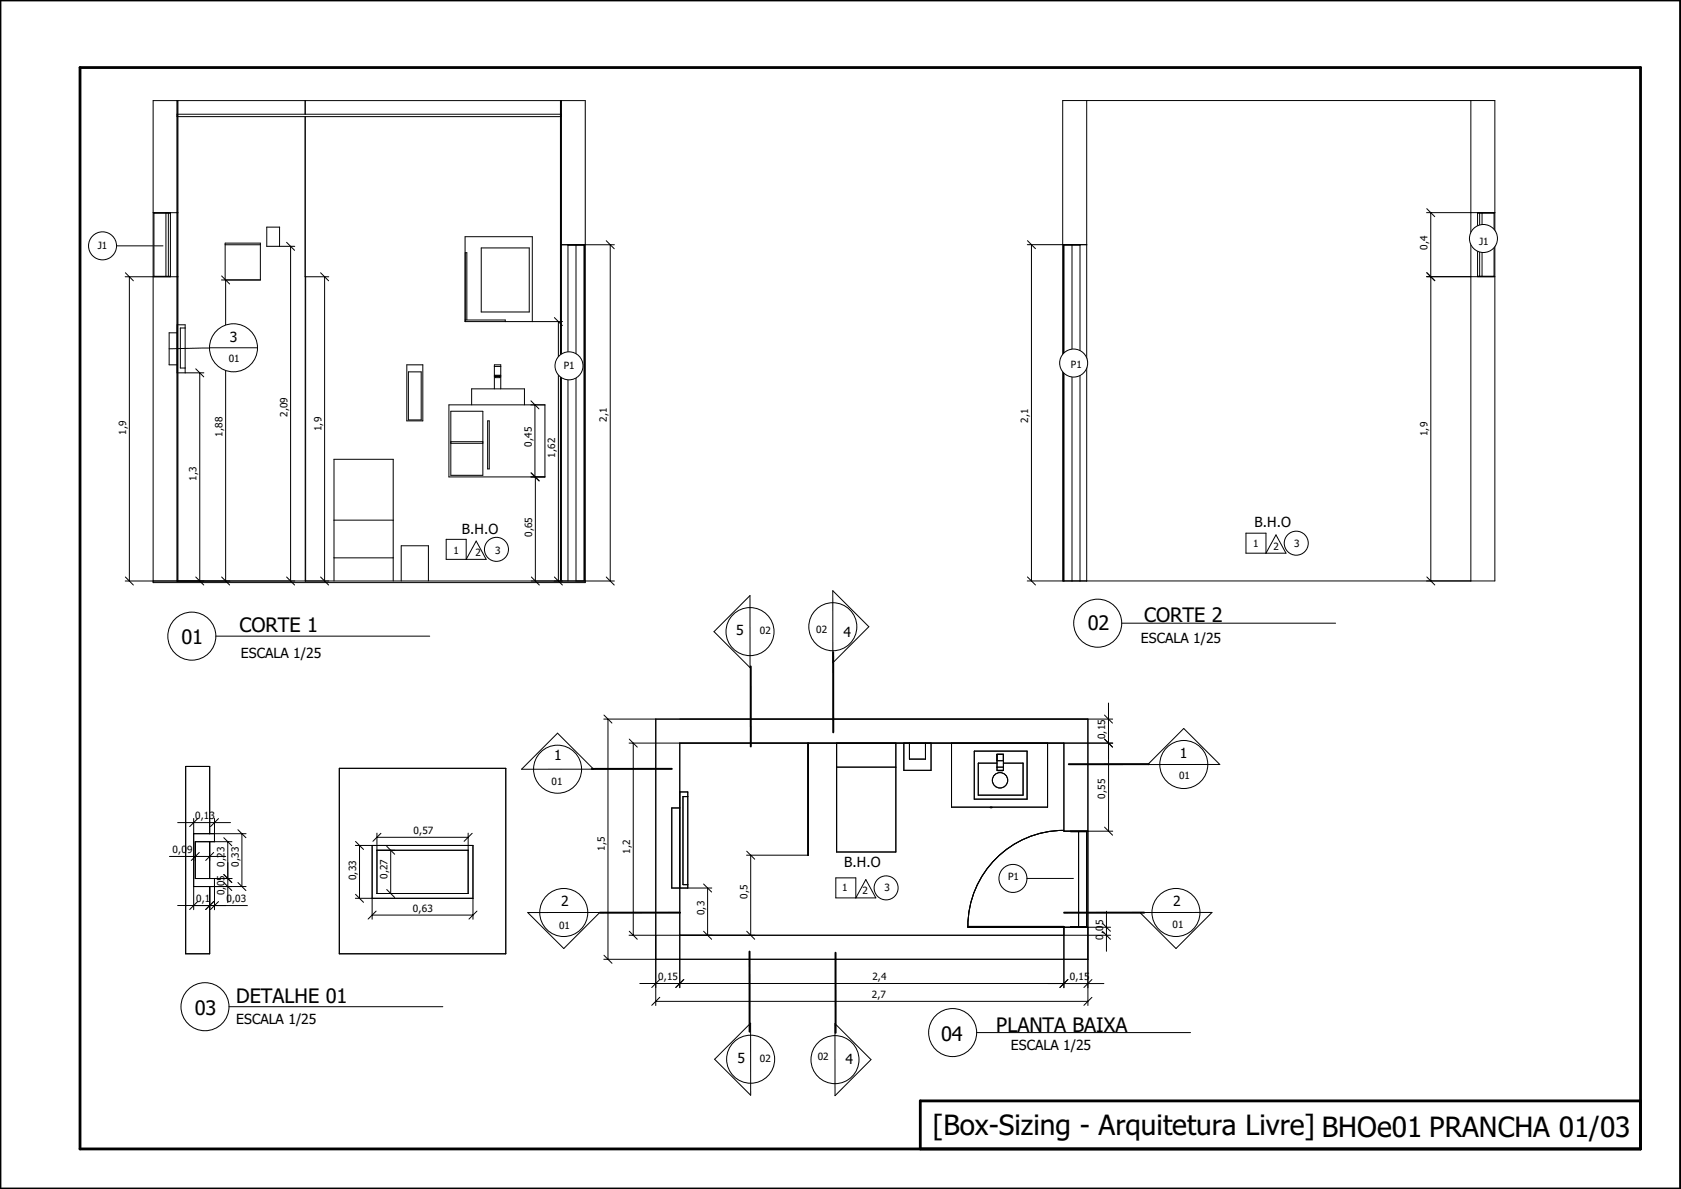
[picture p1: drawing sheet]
<svg xmlns="http://www.w3.org/2000/svg" width="420mm" height="297mm" viewBox="0 0 420 297" stroke-linecap="round" stroke-linejoin="round" font-family="sans-serif">
<path d="M0 0h420v297h-420zM20 16.9h390v270.1h-390zM410 275h-180v12" fill="none" stroke="#000" stroke-width=".7"/>
<path d="M319.6 85.1h.1" fill="none" stroke="#000" stroke-width=".25"/>
<g fill="#fff">
<path d="M265.6 25.1h108v120h-108z" fill-rule="evenodd"/>
<path d="M271.6 25.1h96v120h-96z" fill-rule="evenodd"/>
<path d="M367.6 69.1h6v76h-6z" fill-rule="evenodd"/>
<path d="M265.6 25.1h6v36h-6z" fill-rule="evenodd"/>
<path d="M367.6 25.1h6v28h-6z" fill-rule="evenodd"/>
<path d="M267.9 61.2h2v83.9h-2z" fill-rule="evenodd"/>
<path d="M265.9 61.2h2v83.9h-2z" fill-rule="evenodd"/>
<path d="M269.9 61.1h1.7v84h-1.7z" fill-rule="evenodd"/>
<path d="M370.4 53.2h3v15.8h-3z" fill-rule="evenodd"/>
<path d="M367.6 53.1h1.7v16h-1.7z" fill-rule="evenodd"/>
<path d="M265.6 61.1h.2v84h-.2z" fill-rule="evenodd"/>
<path d="M265.8 61.2l.1 83.9z" fill-rule="evenodd"/>
<path d="M369.8 53.2h.6v15.8h-.6z" fill-rule="evenodd"/>
<path d="M369.3 53.2h.5v15.8h-.5z" fill-rule="evenodd"/>
<path d="M373.4 53.1h.2v16h-.2z" fill-rule="evenodd"/>
<path d="M369.3 53.1l4.1 .1z" fill-rule="evenodd"/>
<path d="M265.8 61.1l4.1 .1z" fill-rule="evenodd"/>
<path d="M369.3 69l4.1 .1z" fill-rule="evenodd"/>
</g>
<g fill="none" stroke="#000" stroke-width=".25">
<path d="M38.3 25.1h108v120.4h-108zM44.3 25.1v120M44.3 29.1h96M44.3 28.5h96M44.5 25.1v120M76.3 25.1v3.4M76.3 29.1v116M140.1 25.1v120M140.3 25.1v120M271.6 25.1v120M367.6 25.1v120M38.3 53.1h6.2"/>
<path d="M38.5 53.3h4.1M38.5 53.1v16M41.5 53.3v15.7M42.1 53.3v15.7M42.6 53.1v16M356.6 53.1h17M356.6 52.1l2 2M357.6 53.1v92M369.3 53.1v16M369.3 53.2h4.1M369.8 53.2v15.8M370.4 53.2v15.8"/>
<path d="M373.4 53.1v16M31.3 69.1h13.2M31.3 68.1l2 2M32.3 69.1v76M38.5 69h4.1M55.4 69.9h9.7v-9.2h-8.8v9.2M55.4 68.9l2 2M56.3 61.1h8.8M56.4 69.9v75.2M69.9 61.5v-4.8h-3.2v4.8h7M71.6 60.5l2 2M72.6 61.5v83.6"/>
<path d="M76.3 69.1h5.9M76.4 69.1v76M80.1 68.1l2 2M81.1 69.1v76M116.3 79.9h10v.4M116.7 79.9v-16.8h-.4v17.2M120.3 61.9h12v16h-12zM138.6 79.3l2 2M140.1 61.1h13.5M142 61.3h4.1M142 61.1v84M144 61.3v83.8"/>
<path d="M146 61.3v83.8M146.1 61.1v84M151.5 60.1l2 2M152.5 61.1v84M256.8 61.1h14.8M256.8 60.1l2 2M257.8 61.1v84M265.8 61.1v84M265.8 61.2h4.1M265.9 61.2v83.9M267.9 61.2v83.9M269.9 61.1v84"/>
<path d="M356.6 69.1h17M356.6 68.1l2 2M369.3 69h4.1M44.3 83.1h-2v8h2M44.3 81.1h2v12M44.3 93.1h6.7M46.3 81.9h-1.2v10h1.2M48.9 92.1l2 2M49.9 93.1v52M53.5 86.9l-11.2 .2M58.4 86.9h.1M92.3 85.3h.1"/>
<path d="M101.7 91.1h4v14h-4zM102.1 92.9h3.2v12h-3.2zM123.6 97.1v-6h1.6v6M123.6 91.5h1.6M123.6 93.7h1.6M123.6 94.1h.2M123.8 93.9h1.2v.4h-1.2zM123.8 94.1h1.2M125 94.1h.2M133 80.3v-21.2h-16.8v21.2h24.4M139.6 80.3v64.8M112.2 101.1h24v18h-24z"/>
<path d="M112.7 102.7h8v16h-8zM112.7 110.7h8M112.7 110.3h8M117.9 101.1v-4h13.2v4M121.9 105.1h.4v12h-.4zM132.7 100.1l2 2M132.7 118.1l2 2M132.8 118.1l2 2M133.7 101.1v18M133.8 119.1v26M83.5 139.4h14.8M83.5 129.9h14.8"/>
<path d="M31.3 145.1h122.3M31.3 144.1l2 2M48.9 144.1l2 2M55.4 144.1l2 2M71.6 144.1l2 2M80.1 144.1l2 2M83.5 145.1v-30.4h14.8v30.4M100.3 145.1v-8.8h6.8v8.8M132.8 144.1l2 2M138.6 144.1l2 2M151.5 144.1l2 2M256.8 145.1h116.8v-120h-108v120"/>
<path d="M256.8 144.1l2 2M356.6 144.1l2 2"/>
</g>
<g fill="#fff">
<path d="M52.4 86.9h12a6 6 0 0 1-6 6 6 6 0 0 1-6-6z" fill-rule="evenodd"/>
<path d="M54.1 82.6a6 6 0 0 1 6.6-1.3 6 6 0 0 1 3.7 5.6h-12a6 6 0 0 1 1.7-4.3z" fill-rule="evenodd"/>
<circle cx="58.4" cy="86.9" r="6"/>
</g>
<g fill="none" stroke="#000" stroke-width=".25">
<path d="M52.4 86.9h12M86.4 214.9h.1"/>
<circle cx="58.4" cy="86.9" r="6"/>
</g>
<g fill="#fff">
<path d="M84.8 191.9h41.6v46.4h-41.6z" fill-rule="evenodd"/>
<path d="M93 211.2h25.2v13.2h-25.2z" fill-rule="evenodd"/>
<path d="M46.4 191.5h6v16.8h1.2v2h-1.2v9.2h1.2v2h-1.2v16.8h-6z" fill-rule="evenodd"/>
<path d="M94.2 212.4h22.8v10.8h-22.8z" fill-rule="evenodd"/>
<path d="M46.4 191.5h6v16.8h-4v13.2h4v16.8h-6z" fill-rule="evenodd"/>
<path d="M48.8 210.3h3.6v9.2h-3.6z" fill-rule="evenodd"/>
<path d="M48.4 208.3h5.2v2h-4.8v9.2h4.8v2h-5.2z" fill-rule="evenodd"/>
</g>
<g fill="none" stroke="#000" stroke-width=".25">
<path d="M84.8 191.9h41.6v46.4h-41.6zM42.4 214h14M44.4 205.5h13.2M48.4 208.3h13.1M48.4 204.5v22.8M49.4 204.5l-2 2M49.8 213l-2 2M52.4 208.3v-16.8h-6v46.8h6v-16.8M52.4 210.3v9.2M53.4 213l-2 2M53.6 204.5v5.8M53.6 219.5v7.8"/>
<path d="M54.6 204.5l-2 2M55.9 218.5l2 2M55.9 209.3l2 2M56.9 210.3v15.2M58 210.3h-9.2v9.2h9.2M59.5 207.3l2 2M60.5 208.3v13.2M88.8 211.2h29.4v18.4M88.9 210.2l2 2M89.9 211.2v13.2M93 211.2v18.4M94.2 208.1v15.1h22.8v-15.1"/>
<path d="M94.2 212.4h22.8M94.2 209.2h22.8M95.2 208.2l-2 2M96.7 211.4l2 2M97.7 212.4v10.8M118 208.2l-2 2M217.9 209.6h.1M44.4 226.2h17.4M48.4 221.5h13.1M49.4 225.2l-2 2M53.4 225.2l-2 2M54.6 225.2l-2 2"/>
<path d="M55.9 220.5l2 2M59.5 220.5l2 2M88.8 224.4h29.4M88.9 223.4l2 2M93 228.6h25.2M94 227.6l-2 2M96.7 222.2l2 2M119.2 227.6l-2 2"/>
</g>
<g fill="#fff">
<path d="M249.4 192.5h1.2z"/>
<path d="M247.5 201.7h.4z"/>
<path d="M163.9 179.6h108v60.1h-108z" fill-rule="evenodd"/>
<path d="M169.9 185.6h96v21.8a24 24 0 0 0-24 24.3h24v2h-96z" fill-rule="evenodd"/>
<path d="M163.9 179.6h108v28h-6v-22h-96v48.1h96v-2h6v8h-108z" fill-rule="evenodd"/>
<path d="M248.9 214.5a23.1 23.1 0 0 1 18.7-6.9l2 .2v23.7l-3.7 .2v-.2h-24a23.9 23.9 0 0 1 7-17z" fill-rule="evenodd"/>
<path d="M209.1 185.6h14.8v27.2h-14.8z" fill-rule="evenodd"/>
<path d="M237.8 185.6h24v16h-24z" fill-rule="evenodd"/>
<path d="M237.8 185.6h24v16h-24z" fill-rule="evenodd"/>
<path d="M209.1 191.6h14.8v21.2h-14.8z" fill-rule="evenodd"/>
<path d="M243.5 187.6h13.2v12h-13.2z" fill-rule="evenodd"/>
<path d="M244.5 190.6h4.7v-2.2h1.6v2.2h4.9v8h-11.2z" fill-rule="evenodd"/>
<path d="M209.1 185.6h14.8v6h-14.8z" fill-rule="evenodd"/>
<path d="M169.9 197.8h2v24h-4v-20h2z" fill-rule="evenodd"/>
<path d="M244.5 190.6h4.7v1.8l.2 .1 1.4-.1v-1.8h4.9v8h-11.2z" fill-rule="evenodd"/>
<path d="M269.6 207.8h2v23.7h-2z" fill-rule="evenodd"/>
<path d="M225.9 185.6h6.8v6.8h-6.8z" fill-rule="evenodd"/>
<path d="M167.9 201.8h2v20h-2z" fill-rule="evenodd"/>
<path d="M225.9 185.6h1.4v4h4v-4h1.4v6.8h-6.8z" fill-rule="evenodd"/>
<path d="M170.7 199h1.2v22h-1.2z" fill-rule="evenodd"/>
<path d="M169.9 197.8h2v1.2h-1.2v22h1.2v.8h-2z" fill-rule="evenodd"/>
<path d="M227.3 185.6h4v4h-4z" fill-rule="evenodd"/>
<path d="M271.6 207.8l.3-.2v24.1l-.3-.2z" fill-rule="evenodd"/>
<path d="M241.9 231.5h24v.2h-24z" fill-rule="evenodd"/>
<path d="M201.9 185.6l.1 28z" fill-rule="evenodd"/>
<path d="M249.2 190h1.6v1.6h-1.6z" fill-rule="evenodd"/>
<path d="M249.2 188.4h1.6v1.6h-1.6z" fill-rule="evenodd"/>
<path d="M249.2 191.6h1.6v.8h-1.6z" fill-rule="evenodd"/>
<path d="M267.6 207.6l4.1 .2z" fill-rule="evenodd"/>
<path d="M267.6 231.5l4.1 .2z" fill-rule="evenodd"/>
<circle cx="250" cy="194.9" r="1.92"/>
</g>
<g fill="none" stroke="#000" stroke-width=".25">
<path d="M31.4 61.4h.1M150.9 179.6h127.2M151 178.6l2 2M152 179.6v60.1M163.9 179.6v71.6M271.9 179.6v71.6M276.1 178.6l2 2M277.1 175.6v32M157.2 185.6h120.9M157.3 184.6l2 2M158.3 185.6v48.1M169.9 185.6v61.1"/>
<path d="M169.9 197.8h2v24M171.9 199h-1.2v22h1.2M201.9 185.6v28M202 185.6v28h-15.4M209.1 191.6h14.8M209.1 185.6v27.2h14.8v-27.2M225.9 185.6v6.8h6.8v-6.8M227.3 185.6v4h4v-4M237.8 185.6v16h24v-16M243.5 187.6h13.2v12h-13.2zM249.2 188.4h1.6v4h-1.6zM249.2 190h1.6"/>
<path d="M249.2 191.6h1.6M249.2 190.6h-4.7v8h11.2v-8h-4.9M249.4 192.4h1.2M265.9 185.6v22h12.2M276.1 184.6l2 2M169.9 201.8h-2v20h10M186.6 212.6l2 2M187.6 213.6v20.1M247.5 201.6h.4M247.5 201.7h.4M265.9 207.4a24 24 0 0 0-24 24.1M267.6 207.6h4.1"/>
<path d="M269.6 207.8v23.7M271.6 207.8v23.7M276.1 206.6l2 2M150.9 239.7h121M151 238.7l2 2M157.2 233.7h120.4M157.3 232.7l2 2M175.9 232.7l2 2M175.9 220.8l2 2M176.9 221.8v11.9M186.6 232.7l2 2M241.9 231.5v.2h35.7"/>
<path d="M241.9 231.5h24v15.3M267.6 231.7h4.1M275.6 232.7l2 2M275.6 230.7l2 2M276.6 227.7v10M159.9 245.7h116M163.9 250.2h108M164.9 249.2l-2 2M164.9 244.7l-2 2M170.9 244.7l-2 2M266.9 244.7l-2 2M272.9 249.2l-2 2"/>
<path d="M272.9 244.7l-2 2"/>
<circle cx="250" cy="194.9" r="1.92"/>
</g>
<g fill="#fff">
<path d="M23.2 58.9a3.5 3.5 0 0 1 3.8-.7 3.5 3.5 0 0 1 2.1 3.2h11.6h-11.6a3.5 3.5 0 0 1-4.8 3.3 3.5 3.5 0 0 1-1.1-5.8z" fill-rule="evenodd"/>
<circle cx="25.6" cy="61.4" r="3.5"/>
</g>
<g fill="none" stroke="#000" stroke-width=".25">
<path d="M29.1 61.4h11.6M259 219.5h.1"/>
<circle cx="25.6" cy="61.4" r="3.5"/>
</g>
<g fill="#fff">
<path d="M250.7 217a3.5 3.5 0 0 1 3.8-.8 3.5 3.5 0 0 1 2.2 3.3h11.6h-11.6a3.5 3.5 0 0 1-4.9 3.2 3.5 3.5 0 0 1-1.1-5.7z" fill-rule="evenodd"/>
<circle cx="253.2" cy="219.5" r="3.5"/>
</g>
<g fill="none" stroke="#000" stroke-width=".25">
<path d="M74.7 158.9h.1M256.7 219.5h11.6"/>
<circle cx="253.2" cy="219.5" r="3.5"/>
</g>
<g fill="#fff">
<path d="M43.7 154.7a6 6 0 0 1 6.5-1.3 6 6 0 0 1 3.7 5.5h53.5h-53.5a6 6 0 0 1-8.2 5.6 6 6 0 0 1-2-9.8z" fill-rule="evenodd"/>
<circle cx="47.9" cy="158.9" r="6"/>
</g>
<g fill="none" stroke="#000" stroke-width=".25">
<path d="M53.9 158.9h53.5M301.1 155.7h.1"/>
<circle cx="47.9" cy="158.9" r="6"/>
</g>
<g fill="#fff">
<path d="M270.1 151.4a6 6 0 0 1 6.6-1.3 6 6 0 0 1 3.7 5.6h53.4h-53.4a6 6 0 0 1-8.3 5.5 6 6 0 0 1-2-9.8z" fill-rule="evenodd"/>
<circle cx="274.4" cy="155.7" r="6"/>
</g>
<g fill="none" stroke="#000" stroke-width=".25">
<path d="M280.4 155.7h53.4M78 251.5h.1"/>
<circle cx="274.4" cy="155.7" r="6"/>
</g>
<g fill="#fff">
<path d="M47 247.3a6 6 0 0 1 6.5-1.3 6 6 0 0 1 3.7 5.5h53.5h-53.5a6 6 0 0 1-8.3 5.5 6 6 0 0 1-1.9-9.7z" fill-rule="evenodd"/>
<circle cx="51.2" cy="251.5" r="6"/>
</g>
<g fill="none" stroke="#000" stroke-width=".25">
<path d="M57.2 251.5h53.5M264.9 258h.1"/>
<circle cx="51.2" cy="251.5" r="6"/>
</g>
<g fill="#fff">
<path d="M233.9 253.7a6 6 0 0 1 6.5-1.3 6 6 0 0 1 3.7 5.6h53.5h-53.5a6 6 0 0 1-8.3 5.5 6 6 0 0 1-1.9-9.8z" fill-rule="evenodd"/>
<circle cx="238.1" cy="258" r="6"/>
</g>
<g fill="none" stroke="#000" stroke-width=".25">
<path d="M268.4 90.7h.1M244.1 258h53.5"/>
<circle cx="238.1" cy="258" r="6"/>
</g>
<circle cx="268.4" cy="90.7" r="3.5" fill="#fff"/>
<g fill="none" stroke="#000" stroke-width=".25">
<path d="M142.2 91.4h.1"/>
<circle cx="268.4" cy="90.7" r="3.5"/>
</g>
<circle cx="142.2" cy="91.4" r="3.5" fill="#fff"/>
<g fill="none" stroke="#000" stroke-width=".25">
<path d="M370.8 59.6h.1"/>
<circle cx="142.2" cy="91.4" r="3.5"/>
</g>
<circle cx="370.8" cy="59.6" r="3.5" fill="#fff"/>
<g fill="none" stroke="#000" stroke-width=".25">
<path d="M295.9 189.5h.1"/>
<circle cx="370.8" cy="59.6" r="3.5"/>
</g>
<g fill="#fff">
<path d="M295.9 182l9 9h-3a6 6 0 0 1-6 6 6 6 0 0 1-6-6h-3z" fill-rule="evenodd"/>
<path d="M289.9 191h12a6 6 0 0 1-6 6 6 6 0 0 1-6-6z" fill-rule="evenodd"/>
<path d="M291.6 186.8a6 6 0 0 1 6.6-1.4 6 6 0 0 1 3.7 5.6h-12a6 6 0 0 1 1.7-4.2z" fill-rule="evenodd"/>
<path d="M295.9 182l9 9h-3a6 6 0 0 0-6-6 6 6 0 0 0-6 6h-3z" fill-rule="evenodd"/>
</g>
<g fill="none" stroke="#000" stroke-width=".25">
<path d="M139.4 190.7h.1M295.9 182l9 9h-18z"/>
<circle cx="295.9" cy="191" r="6"/>
</g>
<g fill="#fff">
<path d="M139.4 183.2l9 9h-3a6 6 0 0 1-6 6 6 6 0 0 1-6-6h-3z" fill-rule="evenodd"/>
<path d="M133.4 192.2h12a6 6 0 0 1-6 6 6 6 0 0 1-6-6z" fill-rule="evenodd"/>
<path d="M135.1 187.9a6 6 0 0 1 6.6-1.3 6 6 0 0 1 3.7 5.6h-12a6 6 0 0 1 1.7-4.3z" fill-rule="evenodd"/>
<path d="M139.4 183.2l9 9h-3a6 6 0 0 0-6-6 6 6 0 0 0-6 6h-3z" fill-rule="evenodd"/>
</g>
<g fill="none" stroke="#000" stroke-width=".25">
<path d="M139.4 183.2l9 9h-18zM140.9 229.5h.1"/>
<circle cx="139.4" cy="192.2" r="6"/>
</g>
<g fill="#fff">
<path d="M131.9 228h3a6 6 0 0 1 6-6 6 6 0 0 1 6 6h3l-9 9z" fill-rule="evenodd"/>
<path d="M136.7 223.7a6 6 0 0 1 6.5-1.3 6 6 0 0 1 3.7 5.6h-12a6 6 0 0 1 1.8-4.3z" fill-rule="evenodd"/>
<path d="M134.9 228h12a6 6 0 0 1-6 6 6 6 0 0 1-6-6z" fill-rule="evenodd"/>
<path d="M131.9 228h3a6 6 0 0 0 6 6 6 6 0 0 0 6-6h3l-9 9z" fill-rule="evenodd"/>
</g>
<g fill="none" stroke="#000" stroke-width=".25">
<path d="M131.9 228h18l-9 9zM293.9 229.5h.1"/>
<circle cx="140.9" cy="228" r="6"/>
</g>
<g fill="#fff">
<path d="M284.9 228h3a6 6 0 0 1 6-6 6 6 0 0 1 6 6h3l-9 9z" fill-rule="evenodd"/>
<path d="M289.7 223.7a6 6 0 0 1 6.5-1.3 6 6 0 0 1 3.7 5.6h-12a6 6 0 0 1 1.8-4.3z" fill-rule="evenodd"/>
<path d="M287.9 228h12a6 6 0 0 1-6 6 6 6 0 0 1-6-6z" fill-rule="evenodd"/>
<path d="M284.9 228h3a6 6 0 0 0 6 6 6 6 0 0 0 6-6h3l-9 9z" fill-rule="evenodd"/>
</g>
<g fill="none" stroke="#000" stroke-width=".25">
<path d="M185.9 157.8h.1M284.9 228h18l-9 9z"/>
<circle cx="293.9" cy="228" r="6"/>
</g>
<g fill="#fff">
<path d="M187.5 148.8v3a6 6 0 0 1 6 6 6 6 0 0 1-6 6v3l-9-9z" fill-rule="evenodd"/>
<path d="M187.5 151.8a6 6 0 0 1 6 6 6 6 0 0 1-6 6z" fill-rule="evenodd"/>
<path d="M183.2 153.6a6 6 0 0 1 4.3-1.8v12a6 6 0 0 1-5.6-3.7 6 6 0 0 1 1.3-6.5z" fill-rule="evenodd"/>
<path d="M187.5 148.8v3a6 6 0 0 0-6 6 6 6 0 0 0 6 6v3l-9-9z" fill-rule="evenodd"/>
</g>
<g fill="none" stroke="#000" stroke-width=".25">
<path d="M187.5 148.8v18l-9-9zM186.1 264.6h.1"/>
<circle cx="187.5" cy="157.8" r="6"/>
</g>
<g fill="#fff">
<path d="M187.6 255.6v3a6 6 0 0 1 6 6 6 6 0 0 1-6 6v3l-9-9z" fill-rule="evenodd"/>
<path d="M187.6 258.6a6 6 0 0 1 6 6 6 6 0 0 1-6 6z" fill-rule="evenodd"/>
<path d="M183.4 260.4a6 6 0 0 1 4.2-1.8v12a6 6 0 0 1-5.5-3.7 6 6 0 0 1 1.3-6.5z" fill-rule="evenodd"/>
<path d="M187.6 255.6v3a6 6 0 0 0-6 6 6 6 0 0 0 6 6v3l-9-9z" fill-rule="evenodd"/>
</g>
<g fill="none" stroke="#000" stroke-width=".25">
<path d="M209.7 156.6h.1M187.6 255.6v18l-9-9z"/>
<circle cx="187.6" cy="264.6" r="6"/>
</g>
<g fill="#fff">
<path d="M208.2 147.6l9 9-9 9v-3a6 6 0 0 1-6-6 6 6 0 0 1 6-6z" fill-rule="evenodd"/>
<path d="M203.9 152.3a6 6 0 0 1 4.3-1.7v12a6 6 0 0 1-5.6-3.7 6 6 0 0 1 1.3-6.6z" fill-rule="evenodd"/>
<path d="M208.2 150.6a6 6 0 0 1 6 6 6 6 0 0 1-6 6z" fill-rule="evenodd"/>
<path d="M208.2 147.6l9 9-9 9v-3a6 6 0 0 0 6-6 6 6 0 0 0-6-6z" fill-rule="evenodd"/>
</g>
<g fill="none" stroke="#000" stroke-width=".25">
<path d="M208.2 147.6l9 9-9 9zM210.2 264.7h.1"/>
<circle cx="208.2" cy="156.6" r="6"/>
</g>
<g fill="#fff">
<path d="M208.7 255.7l9 9-9 9v-3a6 6 0 0 1-6-6 6 6 0 0 1 6-6z" fill-rule="evenodd"/>
<path d="M204.5 260.5a6 6 0 0 1 4.2-1.8v12a6 6 0 0 1-5.5-3.7 6 6 0 0 1 1.3-6.5z" fill-rule="evenodd"/>
<path d="M208.7 258.7a6 6 0 0 1 6 6 6 6 0 0 1-6 6z" fill-rule="evenodd"/>
<path d="M208.7 255.7l9 9-9 9v-3a6 6 0 0 0 6-6 6 6 0 0 0-6-6z" fill-rule="evenodd"/>
</g>
<g fill="none" stroke="#000" stroke-width=".25">
<path d="M277.1 190.9h.1M208.7 255.7l9 9-9 9z"/>
<circle cx="208.7" cy="264.7" r="6"/>
</g>
<path d="M267.1 190.9h20z" fill="#fff"/>
<path d="M287.1 190.9h-20" fill="none" stroke="#000" stroke-width=".5"/>
<path d="M157.9 192.1h.1" fill="none" stroke="#000" stroke-width=".25"/>
<path d="M147.9 192.1h20z" fill="#fff"/>
<path d="M167.9 192.1h-20" fill="none" stroke="#000" stroke-width=".5"/>
<path d="M160 228h.1" fill="none" stroke="#000" stroke-width=".25"/>
<path d="M150 228h20z" fill="#fff"/>
<path d="M170 228h-20" fill="none" stroke="#000" stroke-width=".5"/>
<path d="M276 228h.1" fill="none" stroke="#000" stroke-width=".25"/>
<path d="M266 228h20z" fill="#fff"/>
<path d="M286 228h-20" fill="none" stroke="#000" stroke-width=".5"/>
<path d="M187.6 176.5h.1" fill="none" stroke="#000" stroke-width=".25"/>
<path d="M187.6 166.5l.1 20z" fill="#fff"/>
<path d="M187.6 166.5l.1 20" fill="none" stroke="#000" stroke-width=".5"/>
<path d="M187.4 247.7h.1" fill="none" stroke="#000" stroke-width=".25"/>
<path d="M187.3 237.7l.1 20z" fill="#fff"/>
<path d="M187.3 237.7l.1 20" fill="none" stroke="#000" stroke-width=".5"/>
<path d="M208.3 173h.1" fill="none" stroke="#000" stroke-width=".25"/>
<path d="M208.2 163l.1 20z" fill="#fff"/>
<path d="M208.2 163l.1 20" fill="none" stroke="#000" stroke-width=".5"/>
<path d="M208.8 248h.1" fill="none" stroke="#000" stroke-width=".25"/>
<path d="M208.8 238l.1 20z" fill="#fff"/>
<path d="M208.8 238l.1 20" fill="none" stroke="#000" stroke-width=".5"/>
<path d="M216.7 221.8h.1" fill="none" stroke="#000" stroke-width=".25"/>
<g fill="#fff">
<path d="M216.4 219.7l2.5 4.6h-5z"/>
<path d="M208.9 219.3h5v5h-5z" fill-rule="evenodd"/>
<path d="M208.9 219.3h5v5h5l-2.5-4.6-2.5 4.6h-5z" fill-rule="evenodd"/>
<circle cx="221.5" cy="221.8" r="3"/>
</g>
<g fill="none" stroke="#000" stroke-width=".25">
<path d="M319.2 135.7h.1M208.9 219.3h5v5l2.5-4.6 2.5 4.6h-10z"/>
<circle cx="221.5" cy="221.8" r="3"/>
</g>
<g fill="#fff">
<path d="M318.9 133.6l2.5 4.6h-5z"/>
<path d="M311.4 133.2h5v5h-5z" fill-rule="evenodd"/>
<path d="M311.4 133.2h5v5h5l-2.5-4.6-2.5 4.6h-5z" fill-rule="evenodd"/>
<circle cx="324" cy="135.7" r="3"/>
</g>
<g fill="none" stroke="#000" stroke-width=".25">
<path d="M119.3 137.2h.1M311.4 133.2h5v5l2.5-4.6 2.5 4.6h-10z"/>
<circle cx="324" cy="135.7" r="3"/>
</g>
<g fill="#fff">
<path d="M119 135.2l2.5 4.5h-5z"/>
<path d="M111.5 134.7h5v5h-5z" fill-rule="evenodd"/>
<path d="M111.5 134.7h5v5h5l-2.5-4.5-2.5 4.5h-5z" fill-rule="evenodd"/>
<circle cx="124.1" cy="137.2" r="3"/>
</g>
<g fill="none" stroke="#000" stroke-width=".25">
<path d="M111.5 134.7h5v5l2.5-4.5 2.5 4.5h-10z"/>
<circle cx="124.1" cy="137.2" r="3"/>
</g>
<text font-size="7" x="233.1" y="283.6">[Box-Sizing - Arquitetura Livre] BHOe01 PRANCHA 01/03</text>
<g font-size="5">
<text x="286" y="155.3">CORTE 2</text>
<text x="45.3" y="160.9">01</text>
<text x="59.9" y="158">CORTE 1</text>
<text x="271.9" y="157.3">02</text>
<text x="59" y="250.5">DETALHE 01</text>
<text x="48.7" y="253.6">03</text>
<text x="249" y="257.7">PLANTA BAIXA</text>
<text x="235.2" y="260.1">04</text>
</g>
<g font-size="3.5">
<text x="57.5" y="85.4">3</text>
<text x="313.5" y="131.7">B.H.O</text>
<text x="115.4" y="133.3">B.H.O</text>
<text x="184" y="158.5">5</text>
<text x="210.8" y="159.3">4</text>
<text x="285.1" y="160.7">ESCALA 1/25</text>
<text x="60.2" y="164.3">ESCALA 1/25</text>
<text x="138.5" y="190">1</text>
<text x="294.9" y="189.3">1</text>
<text x="211" y="216.7">B.H.O</text>
<text x="140.3" y="226.3">2</text>
<text x="293.2" y="226.3">2</text>
<text x="59" y="255.8">ESCALA 1/25</text>
<text x="252.7" y="262.3">ESCALA 1/25</text>
<text x="184.3" y="265.6">5</text>
<text x="211.4" y="265.8">4</text>
</g>
<g font-size="2.5">
<text x="24.5" y="62.2">J1</text>
<text x="356.8" y="62.3" transform="rotate(-90 356.8 62.3)">0,4</text>
<text x="369.8" y="61.2">J</text>
<text x="370.8" y="61.2">1</text>
<text x="57.2" y="90.5">01</text>
<text x="140.9" y="92.1">P</text>
<text x="142.3" y="92.1">1</text>
<text x="267.6" y="92">P1</text>
<text x="71.8" y="104.2" transform="rotate(-90 71.8 104.2)">2,09</text>
<text x="80.3" y="107.7" transform="rotate(-90 80.3 107.7)">1,9</text>
<text x="151.7" y="105.4" transform="rotate(-90 151.7 105.4)">2,1</text>
<text x="257" y="105.6" transform="rotate(-90 257 105.6)">2,1</text>
<text x="31.5" y="108.6" transform="rotate(-90 31.5 108.6)">1,9</text>
<text x="55.6" y="109.1" transform="rotate(-90 55.6 109.1)">1,88</text>
<text x="132.9" y="111.6" transform="rotate(-90 132.9 111.6)">0,45</text>
<text x="356.8" y="109" transform="rotate(-90 356.8 109)">1,9</text>
<text x="138.8" y="114.3" transform="rotate(-90 138.8 114.3)">1,62</text>
<text x="49.1" y="120" transform="rotate(-90 49.1 120)">1,3</text>
<text x="133" y="134.1" transform="rotate(-90 133 134.1)">0,65</text>
<text x="313.2" y="136.6">1</text>
<text x="318.3" y="137.3">2</text>
<text x="323.5" y="136.6">3</text>
<text x="113.3" y="138.3">1</text>
<text x="118.9" y="138.9">2</text>
<text x="123.7" y="138.4">3</text>
<text x="189.9" y="158.5">02</text>
<text x="204" y="158.2">02</text>
<text x="276.3" y="184.7" transform="rotate(-90 276.3 184.7)">0,15</text>
<text x="137.9" y="196">01</text>
<text x="294.7" y="194.6">01</text>
<text x="276.3" y="199.5" transform="rotate(-90 276.3 199.5)">0,55</text>
<text x="48.8" y="204.7">0,13</text>
<text x="103.4" y="208.4">0,57</text>
<text x="43.2" y="213.2">0,0</text>
<text x="46.8" y="213.2">9</text>
<text x="151.1" y="212.6" transform="rotate(-90 151.1 212.6)">1,5</text>
<text x="157.5" y="213.3" transform="rotate(-90 157.5 213.3)">1,2</text>
<text x="56.1" y="216.5" transform="rotate(-90 56.1 216.5)">0,23</text>
<text x="56.1" y="221.4" transform="rotate(-90 56.1 221.4)">05</text>
<text x="59.7" y="216.5" transform="rotate(-90 59.7 216.5)">0,33</text>
<text x="89.1" y="219.9" transform="rotate(-90 89.1 219.9)">0,33</text>
<text x="96.8" y="219.6" transform="rotate(-90 96.8 219.6)">0,27</text>
<text x="251.9" y="219.9">P1</text>
<text x="49" y="225.4">0,1</text>
<text x="56.1" y="223.6" transform="rotate(-90 56.1 223.6)">0,</text>
<text x="56.6" y="225.4">0,03</text>
<text x="103.2" y="227.8">0,63</text>
<text x="186.8" y="224.6" transform="rotate(-90 186.8 224.6)">0,5</text>
<text x="210.5" y="222.6">1</text>
<text x="215.6" y="223.3">2</text>
<text x="221.1" y="222.6">3</text>
<text x="139.7" y="232">01</text>
<text x="176.1" y="228.7" transform="rotate(-90 176.1 228.7)">0,3</text>
<text x="275.7" y="233.4" transform="rotate(-90 275.7 233.4)">,0</text>
<text x="275.7" y="231.2" transform="rotate(-90 275.7 231.2)">5</text>
<text x="293" y="231.8">01</text>
<text x="275.7" y="234.8" transform="rotate(-90 275.7 234.8)">0</text>
<text x="164.5" y="244.9">0,15</text>
<text x="218.1" y="244.9">2,4</text>
<text x="267.4" y="244.9">0,15</text>
<text x="217.9" y="249.3">2,7</text>
<text x="189.9" y="265.2">02</text>
<text x="204.4" y="264.8">02</text>
</g>
</svg>
